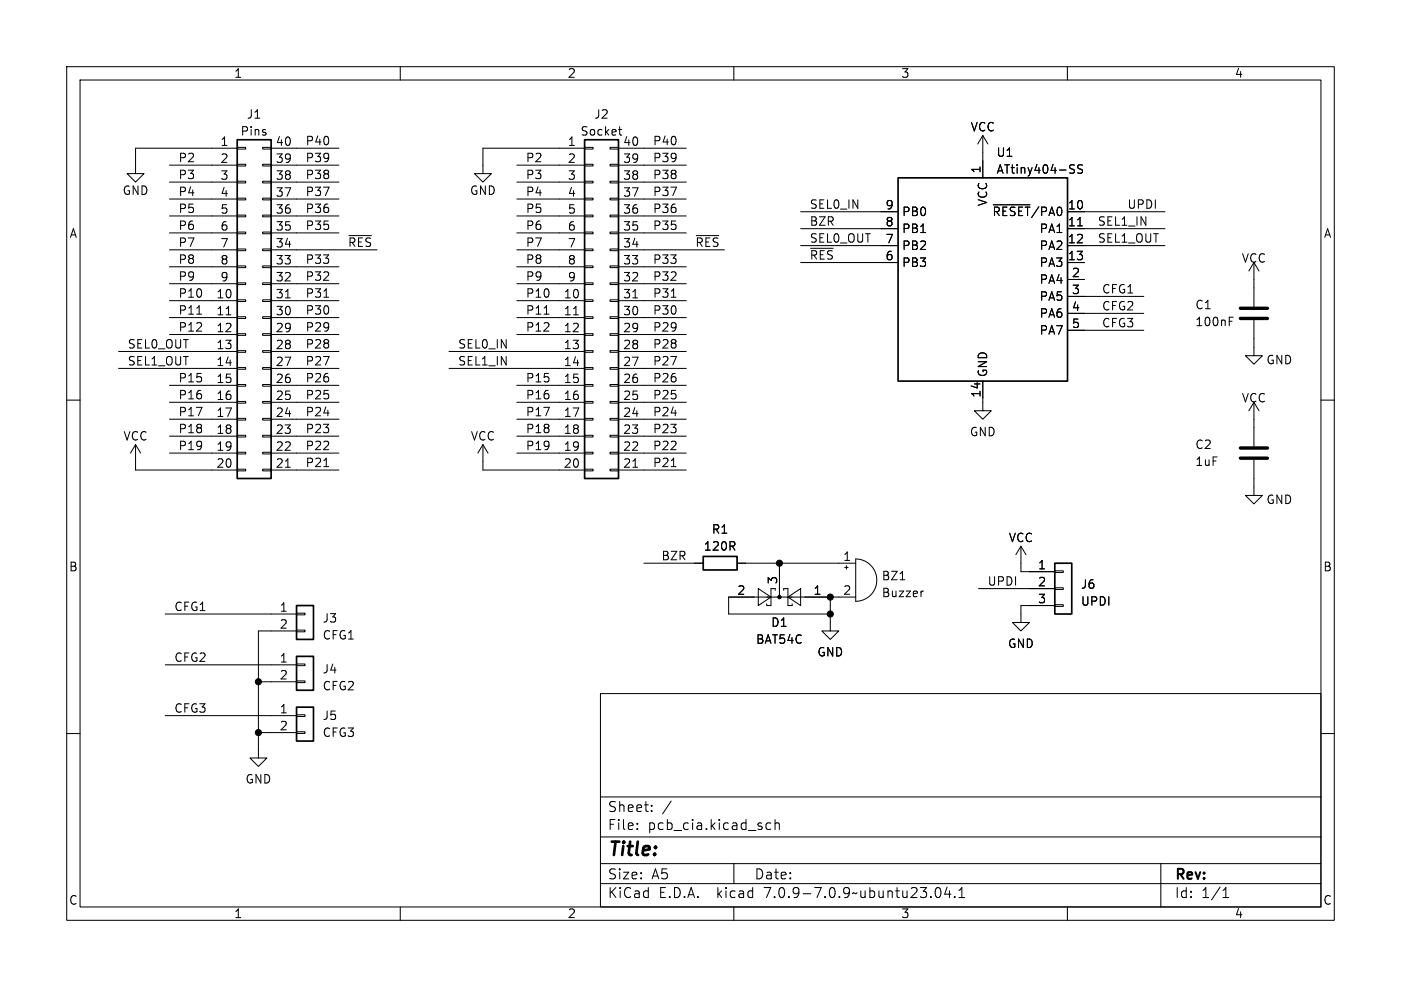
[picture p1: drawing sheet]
<svg xmlns="http://www.w3.org/2000/svg" width="210mm" height="148mm" viewBox="0 0 210 148" stroke-linecap="round" stroke-linejoin="round" font-family="sans-serif">
<g fill="none" stroke="#000" stroke-width=".15">
<path d="M10 10h190v128h-190zM12 12h186v124h-186zM60 10v2M92.7 19.4h.5M110 10v2M160 10v2M25.4 24.8h10.2M25.4 27.3h10.2M25.4 37.5h10.2M25.4 34.9h10.2M25.4 32.4h10.2M25.4 29.8h10.2"/>
<path d="M35.6 39.9h1.2v.2h-1.2zM35.6 37.3h1.2v.3h-1.2zM35.6 34.8h1.2v.3h-1.2zM35.6 32.3h1.2v.2h-1.2zM35.6 29.7h1.2v.3h-1.2zM35.6 27.2h1.2v.2h-1.2zM35.6 24.6h1.2v.3h-1.2zM35.6 22.1h1.2v.3h-1.2zM35.6 22.2h-15.3v3.8h1.3l-1.3 1.3-1.3-1.3h1.3M39.4 39.9h1.2v.2h-1.2zM39.4 37.3h1.2v.3h-1.2zM39.4 34.8h1.2v.3h-1.2z"/>
<path d="M39.4 32.3h1.2v.2h-1.2zM39.4 29.7h1.2v.3h-1.2zM39.4 27.2h1.2v.2h-1.2zM39.4 24.6h1.2v.3h-1.2zM39.4 22.1h1.2v.3h-1.2zM40.6 22.2h10.2M40.6 24.8h10.2M40.6 27.3h10.2M40.6 37.5h15.9M40.6 34.9h10.2M40.6 32.4h10.2M40.6 29.8h10.2"/>
<path d="M52.3 35.3h3.4M77.5 24.8h10.1M77.5 27.3h10.1M77.5 37.5h10.1M77.5 34.9h10.1M77.5 32.4h10.1M77.5 29.8h10.1M87.6 39.9h1.3v.2h-1.3zM87.6 37.3h1.3v.3h-1.3zM87.6 34.8h1.3v.3h-1.3zM87.6 32.3h1.3v.2h-1.3zM87.6 29.7h1.3v.3h-1.3z"/>
<path d="M87.6 27.2h1.3v.2h-1.3zM87.6 24.6h1.3v.3h-1.3zM87.6 22.1h1.3v.3h-1.3zM87.6 22.2h-15.2v3.8h1.3l-1.3 1.3-1.3-1.3h1.3M91.4 39.9h1.3v.2h-1.3zM91.4 37.3h1.3v.3h-1.3zM91.4 34.8h1.3v.3h-1.3zM91.4 32.3h1.3v.2h-1.3zM91.4 29.7h1.3v.3h-1.3zM91.4 27.2h1.3v.2h-1.3zM91.4 24.6h1.3v.3h-1.3zM91.4 22.1h1.3v.3h-1.3z"/>
<path d="M92.7 22.2h10.2M92.7 24.8h10.2M92.7 27.3h10.2M92.7 37.5h15.9M92.7 34.9h10.2M92.7 32.4h10.2M92.7 29.8h10.2M92.9 20.1l.1 .1M104.4 35.3h3.3M120 31.8h14.6M120 34.3h14.6M120 36.8h14.6"/>
<path d="M120 39.4h14.6M121.5 37.2h3.4M147.3 20.3v6.4M147.3 20.3l-.7 1.3M147.3 20.3l.8 1.3M148.9 30.7h5.5M160 31.8h14.6M160 34.3h14.6M160 36.8h14.6M160 39.4h2.6M160.6 25.3l.3 .1 .2 .3-.3 .3h-.3M160.6 24.7l.5 .1"/>
<path d="M161.5 33.9h.8M162.3 24.8l-.5-.1-.3 .3 .2 .3 .5 .2v.4l-.2 .1-.5-.1M188 39.4v6.6M188 39.4l-.8 1.2M188 39.4l.7 1.2M10 60h2M17.8 52.7h17.8M17.8 55.2h17.8M25.4 45.1h10.2M25.4 47.6h10.2M25.4 50.2h10.2M25.4 57.8h10.2"/>
<path d="M25.4 42.5h10.2M25.4 40h10.2M29.5 47.1h.7M33.9 47.2h.7M35.6 57.7h1.2v.2h-1.2zM35.6 55.1h1.2v.3h-1.2zM35.6 52.6h1.2v.2h-1.2zM35.6 50h1.2v.3h-1.2zM35.6 47.5h1.2v.3h-1.2zM35.6 45h1.2v.2h-1.2zM35.6 42.4h1.2v.3h-1.2zM39.4 57.7h1.2v.2h-1.2z"/>
<path d="M39.4 55.1h1.2v.3h-1.2zM39.4 52.6h1.2v.2h-1.2zM39.4 50h1.2v.3h-1.2zM39.4 47.5h1.2v.3h-1.2zM39.4 45h1.2v.2h-1.2zM39.4 42.4h1.2v.3h-1.2zM40.6 45.1h10.2M40.6 47.6h10.2M40.6 50.2h10.2M40.6 52.7h10.2M40.6 55.2h10.2M40.6 57.8h10.2"/>
<path d="M40.6 42.5h10.2M40.6 40h10.2M42.8 44.7h.7M48.5 44.6h.8M67.3 52.7h20.3M67.3 55.2h20.3M77.5 45.1h10.1M77.5 47.6h10.1M77.5 50.2h10.1M77.5 57.8h10.1M77.5 42.5h10.1M77.5 40h10.1"/>
<path d="M81.6 47.1h.7M86 47.2h.7M87.6 57.7h1.3v.2h-1.3zM87.6 55.1h1.3v.3h-1.3zM87.6 52.6h1.3v.2h-1.3zM87.6 50h1.3v.3h-1.3zM87.6 47.5h1.3v.3h-1.3zM87.6 45h1.3v.2h-1.3zM87.6 42.4h1.3v.3h-1.3zM91.4 57.7h1.3v.2h-1.3zM91.4 55.1h1.3v.3h-1.3zM91.4 52.6h1.3v.2h-1.3z"/>
<path d="M91.4 50h1.3v.3h-1.3zM91.4 47.5h1.3v.3h-1.3zM91.4 45h1.3v.2h-1.3zM91.4 42.4h1.3v.3h-1.3zM92.7 45.1h10.2M92.7 47.6h10.2M92.7 50.2h10.2M92.7 52.7h10.2M92.7 55.2h10.2M92.7 57.8h10.2M92.7 42.5h10.2M92.7 40h10.2"/>
<path d="M94.9 44.7h.7M100.6 44.6h.7M147.3 57.2v4.4h1.3l-1.3 1.3-1.3-1.3h1.3M160 41.9h2.6M160 44.5h11.4M160 47h11.4M160 49.5h11.4M184.3 48.2h.4M184.3 47.6h.6M188 48v5.3h1.2l-1.2 1.3-1.3-1.3h1.3M198 60h2M20.3 66.7v3.8h15.3"/>
<path d="M20.3 66.7l-.7 1.2M20.3 66.7l.8 1.2M25.4 60.3h10.2M25.4 62.9h10.2M25.4 65.4h10.2M25.4 67.9h10.2M35.6 70.4h1.2v.2h-1.2zM35.6 67.8h1.2v.3h-1.2zM35.6 65.3h1.2v.2h-1.2zM35.6 62.7h1.2v.3h-1.2zM35.6 60.2h1.2v.3h-1.2zM39.4 70.4h1.2v.2h-1.2z"/>
<path d="M39.4 67.8h1.2v.3h-1.2zM39.4 65.3h1.2v.2h-1.2zM39.4 62.7h1.2v.3h-1.2zM39.4 60.2h1.2v.3h-1.2zM40.6 60.3h10.2M40.6 62.9h10.2M40.6 65.4h10.2M40.6 67.9h10.2M40.6 70.5h10.2M42.8 70.1h.7M48.5 70h.8M72.4 66.7l-.8 1.2"/>
<path d="M72.4 66.7v3.8h15.2M72.4 66.7l.8 1.2M77.5 60.3h10.1M77.5 62.9h10.1M77.5 65.4h10.1M77.5 67.9h10.1M87.6 70.4h1.3v.2h-1.3zM87.6 67.8h1.3v.3h-1.3zM87.6 65.3h1.3v.2h-1.3zM87.6 62.7h1.3v.3h-1.3zM87.6 60.2h1.3v.3h-1.3zM91.4 70.4h1.3v.2h-1.3z"/>
<path d="M91.4 67.8h1.3v.3h-1.3zM91.4 65.3h1.3v.2h-1.3zM91.4 62.7h1.3v.3h-1.3zM91.4 60.2h1.3v.3h-1.3zM92.7 60.3h10.2M92.7 62.9h10.2M92.7 65.4h10.2M92.7 67.9h10.2M92.7 70.5h10.2M94.9 70.1h.7M100.6 70h.7M188 69v5.3h1.2l-1.2 1.3-1.3-1.3h1.3"/>
<path d="M188 60.3v6.6M188 60.3l-.8 1.3M188 60.3l.7 1.3M24.8 99.7h19.6M24.8 92.1h19.6M44.4 99.6h1.3v.2h-1.3zM44.4 94.5h1.3v.2h-1.3zM44.4 91.9h1.3v.3h-1.3zM44.4 94.6h-5.7v19.1h1.3l-1.3 1.2-1.2-1.2h1.2M96.5 84.5h8.9M110.5 84.5h17.8M113.7 88.3l1.9 1.2-1.9 1.3z"/>
<path d="M116.2 88.5v-.2h-.6v2.5h-.7v-.2M116.8 84.5v5M117.5 88.5v-.2h.6v2.5h.6v-.2M118.1 89.5l1.9-1.2v2.5zM124.5 89.5v5.1h1.2l-1.2 1.3-1.3-1.3h1.3M126.6 85.1h.5M126.9 84.8v.5M128.3 83.8a3.2 3.2 0 0 1 3.1 3.2 3.2 3.2 0 0 1-3.1 3.2zM128.3 89.5h-19.1v2.6h15.3M134.9 86.9h.7M138.4 88.6l-.2 .1M146.7 88.3h11.4"/>
<path d="M153 81.9l-.7 1.3M153 81.9v3.8h5.1M153 81.9l.8 1.3M158.1 90.7h1.3v.2h-1.3zM158.1 88.1h1.3v.3h-1.3zM158.1 85.6h1.3v.3h-1.3zM158.1 90.8h-5.1v2.5h1.3l-1.3 1.3-1.2-1.3h1.2M10 110h2M24.8 107.3h19.6M38.7 102.2h5.7M38.7 109.9h5.7M44.4 102.1h1.3v.3h-1.3z"/>
<path d="M44.4 109.7h1.3v.3h-1.3zM44.4 107.2h1.3v.2h-1.3zM90 104h108v32h-108zM90 119.5h108M198 110h2M60 136v2M90 132.5h108M90 129.5h108M90 125.5h108M95.5 124.2v.2M95.5 123.5v.1M97.7 121.5v.2"/>
<path d="M97.7 120.8v.1M100.6 120.1l-1.3 1.9M110 136v2M110 129.5v3M115.5 123.5l-.4-.1-.3 .3v.4l.2 .2h.5M116.2 123.5a.37 .37 0 0 1 .6 .1v.8M116.2 122.9v1.5M140.3 133.2l.4-.1a.94 .94 0 0 1 0 1.5h-.2a.91 .91 0 0 1-.2-1.4zM142 133l-.4 1.1h.9M142.3 133.6v1M143.1 134.4v.2M143.8 134.6h.8"/>
<path d="M143.8 133.5l.4-.4v1.5M160 136v2M174 129.5v6.5M183.3 134.6h.9M183.3 133.5l.5-.4v1.5"/>
</g>
<path d="M185.9 47.8h4.1M185.9 46.2h4.1M185.9 68.7h4.1M185.9 67.2h4.1" fill="none" stroke="#000" stroke-width=".51"/>
<g fill="#000" stroke="#000" stroke-width=".15">
<circle cx="116.8" cy="84.5" r=".46"/>
<circle cx="116.8" cy="89.5" r=".25"/>
<circle cx="124.5" cy="92.1" r=".46"/>
<circle cx="124.5" cy="89.5" r=".46"/>
<circle cx="38.7" cy="109.9" r=".46"/>
<circle cx="38.7" cy="102.2" r=".46"/>
</g>
<path d="M35.6 21h5v50.8h-5zM87.6 21h5.1v50.8h-5.1zM134.6 26.7h25.4v30.5h-25.4zM44.4 98.4h2.6v5.1h-2.6zM44.4 90.8h2.6v5.1h-2.6zM105.4 83.4h5.1v2.1h-5.1zM158.1 84.5h2.6v7.6h-2.6zM44.4 106h2.6v5.1h-2.6z" fill="none" stroke="#000" stroke-width=".25"/>
<text font-size="2.8" x="91" y="128.9">Title:</text>
<g font-size="2.1">
<text x="91" y="124.7">File:</text>
<text x="91" y="122">Sheet:</text>
<text x="97.1" y="124.7">pcb_cia.kicad_sch</text>
<text x="91" y="134.9">KiCad</text>
<text x="91" y="132.1">Size:</text>
<text x="97.7" y="132.1">A5</text>
<text x="98.7" y="134.9">E.D.A.</text>
<text x="107.6" y="134.9">kicad</text>
<text x="113" y="132.1">Date:</text>
<text x="114.9" y="134.9">7.0.9-7.0.9~ubuntu23.04.1</text>
<text x="176" y="132.3">Rev:</text>
<text x="176" y="134.9">Id:</text>
<text x="180.1" y="134.9">1/1</text>
</g>
<g font-size="1.8">
<text x="35" y="11.9">1</text>
<text x="85" y="11.9">2</text>
<text x="135" y="11.9">3</text>
<text x="185" y="11.9">4</text>
<text x="32.9" y="22">1</text>
<text x="36" y="20.5">Pins</text>
<text x="36.9" y="18">J1</text>
<text x="41.2" y="22">40</text>
<text x="45.7" y="21.9">P40</text>
<text x="85" y="22">1</text>
<text x="86.9" y="20.5">Socket</text>
<text x="89" y="18">J2</text>
<text x="93.3" y="22">40</text>
<text x="97.8" y="21.9">P40</text>
<text x="145.4" y="19.9">VCC</text>
<text x="149.3" y="23.7">U1</text>
<text x="18.3" y="29.4">GND</text>
<text x="26.7" y="24.4">P2</text>
<text x="26.7" y="29.5">P4</text>
<text x="26.7" y="27">P3</text>
<text x="32.9" y="24.5">2</text>
<text x="32.9" y="27.1">3</text>
<text x="32.9" y="29.6">4</text>
<text x="41.2" y="29.6">37</text>
<text x="41.2" y="27.1">38</text>
<text x="41.2" y="24.5">39</text>
<text x="45.7" y="24.4">P39</text>
<text x="45.7" y="27">P38</text>
<text x="45.7" y="29.5">P37</text>
<text x="70.4" y="29.4">GND</text>
<text x="78.7" y="27">P3</text>
<text x="78.7" y="29.5">P4</text>
<text x="78.7" y="24.4">P2</text>
<text x="85" y="24.5">2</text>
<text x="85" y="27.1">3</text>
<text x="85" y="29.6">4</text>
<text x="93.3" y="29.6">37</text>
<text x="93.3" y="27.1">38</text>
<text x="93.3" y="24.5">39</text>
<text x="97.8" y="29.5">P37</text>
<text x="97.8" y="27">P38</text>
<text x="97.8" y="24.4">P39</text>
<text x="147.1" y="26.1" transform="rotate(-90 147.1 26.1)">1</text>
<text x="149.3" y="26.3">ATtiny404-SS</text>
<text x="10.3" y="35.9">A</text>
<text x="26.7" y="34.6">P6</text>
<text x="26.7" y="32">P5</text>
<text x="32.9" y="32.1">5</text>
<text x="32.9" y="34.7">6</text>
<text x="41.2" y="34.7">35</text>
<text x="41.2" y="32.1">36</text>
<text x="45.7" y="32">P36</text>
<text x="45.7" y="34.6">P35</text>
<text x="78.7" y="32">P5</text>
<text x="78.7" y="34.6">P6</text>
<text x="85" y="32.1">5</text>
<text x="85" y="34.7">6</text>
<text x="93.3" y="34.7">35</text>
<text x="93.3" y="32.1">36</text>
<text x="97.8" y="34.6">P35</text>
<text x="97.8" y="32">P36</text>
<text x="121.3" y="33.9">BZR</text>
<text x="121.3" y="31.4">SEL0_IN</text>
<text x="132.6" y="34">8</text>
<text x="132.6" y="31.5">9</text>
<text x="135.1" y="35.2">PB1</text>
<text x="135.1" y="32.6">PB0</text>
<text x="148.2" y="31" transform="rotate(-90 148.2 31)">VCC</text>
<text x="148.7" y="32.6">~{RESET}/PA0</text>
<text x="155.7" y="35.2">PA1</text>
<text x="160" y="31.5">10</text>
<text x="160" y="34">11</text>
<text x="164.5" y="33.9">SEL1_IN</text>
<text x="168.9" y="31.4">UPDI</text>
<text x="198.4" y="35.9">A</text>
<text x="26.7" y="39.7">P8</text>
<text x="26.7" y="37.1">P7</text>
<text x="32.9" y="37.2">7</text>
<text x="32.9" y="39.8">8</text>
<text x="41.2" y="39.8">33</text>
<text x="41.2" y="37.2">34</text>
<text x="45.7" y="39.7">P33</text>
<text x="52.1" y="37.1">~{RES}</text>
<text x="78.7" y="37.1">P7</text>
<text x="78.7" y="39.7">P8</text>
<text x="85" y="37.2">7</text>
<text x="85" y="39.8">8</text>
<text x="93.3" y="39.8">33</text>
<text x="93.3" y="37.2">34</text>
<text x="97.8" y="39.7">P33</text>
<text x="104.1" y="37.1">~{RES}</text>
<text x="121.3" y="39">~{RES}</text>
<text x="121.3" y="36.5">SEL0_OUT</text>
<text x="132.6" y="39.1">6</text>
<text x="132.6" y="36.6">7</text>
<text x="135.1" y="40.2">PB3</text>
<text x="135.1" y="37.7">PB2</text>
<text x="155.7" y="37.7">PA2</text>
<text x="155.7" y="40.2">PA3</text>
<text x="160" y="36.6">12</text>
<text x="160" y="39.1">13</text>
<text x="160.6" y="41.7">2</text>
<text x="164.5" y="36.5">SEL1_OUT</text>
<text x="186" y="39.6">VCC</text>
<text x="26.7" y="42.2">P9</text>
<text x="26.7" y="44.7">P10</text>
<text x="26.7" y="47.3">P11</text>
<text x="32.3" y="44.8">10</text>
<text x="32.3" y="47.4">11</text>
<text x="32.9" y="42.3">9</text>
<text x="41.2" y="47.4">30</text>
<text x="41.2" y="44.8">31</text>
<text x="41.2" y="42.3">32</text>
<text x="45.7" y="42.2">P32</text>
<text x="45.7" y="44.7">P31</text>
<text x="45.7" y="47.3">P30</text>
<text x="78.7" y="44.7">P10</text>
<text x="78.7" y="42.2">P9</text>
<text x="78.7" y="47.3">P11</text>
<text x="84.4" y="44.8">10</text>
<text x="84.4" y="47.4">11</text>
<text x="85" y="42.3">9</text>
<text x="93.3" y="47.4">30</text>
<text x="93.3" y="44.8">31</text>
<text x="93.3" y="42.3">32</text>
<text x="97.8" y="42.2">P32</text>
<text x="97.8" y="44.7">P31</text>
<text x="97.8" y="47.3">P30</text>
<text x="155.7" y="42.8">PA4</text>
<text x="155.7" y="45.3">PA5</text>
<text x="155.7" y="47.9">PA6</text>
<text x="160.6" y="44.2">3</text>
<text x="160.6" y="46.7">4</text>
<text x="165.1" y="46.6">CFG2</text>
<text x="165.1" y="44.1">CFG1</text>
<text x="179.1" y="46.6">C1</text>
<text x="19" y="52.4">SEL0_OUT</text>
<text x="26.7" y="49.8">P12</text>
<text x="32.3" y="49.9">12</text>
<text x="32.3" y="52.5">13</text>
<text x="41.2" y="52.5">28</text>
<text x="41.2" y="49.9">29</text>
<text x="45.7" y="49.8">P29</text>
<text x="45.7" y="52.4">P28</text>
<text x="68.6" y="52.4">SEL0_IN</text>
<text x="78.7" y="49.8">P12</text>
<text x="84.4" y="49.9">12</text>
<text x="84.4" y="52.5">13</text>
<text x="93.3" y="52.5">28</text>
<text x="93.3" y="49.9">29</text>
<text x="97.8" y="49.8">P29</text>
<text x="97.8" y="52.4">P28</text>
<text x="155.7" y="50.4">PA7</text>
<text x="160.6" y="49.3">5</text>
<text x="165.1" y="49.2">CFG3</text>
<text x="179.1" y="49.1">100nF</text>
<text x="19" y="54.9">SEL1_OUT</text>
<text x="26.7" y="60">P16</text>
<text x="26.7" y="57.4">P15</text>
<text x="32.3" y="55">14</text>
<text x="32.3" y="57.5">15</text>
<text x="41.2" y="57.5">26</text>
<text x="41.2" y="55">27</text>
<text x="45.7" y="57.4">P26</text>
<text x="45.7" y="60">P25</text>
<text x="45.7" y="54.9">P27</text>
<text x="68.6" y="54.9">SEL1_IN</text>
<text x="78.7" y="57.4">P15</text>
<text x="78.7" y="60">P16</text>
<text x="84.4" y="55">14</text>
<text x="84.4" y="57.5">15</text>
<text x="93.3" y="57.5">26</text>
<text x="93.3" y="55">27</text>
<text x="97.8" y="57.4">P26</text>
<text x="97.8" y="54.9">P27</text>
<text x="97.8" y="60">P25</text>
<text x="147.1" y="59.7" transform="rotate(-90 147.1 59.7)">14</text>
<text x="148.2" y="56.6" transform="rotate(-90 148.2 56.6)">GND</text>
<text x="189.7" y="54.8">GND</text>
<text x="26.7" y="65.1">P18</text>
<text x="26.7" y="62.5">P17</text>
<text x="32.3" y="60.1">16</text>
<text x="32.3" y="62.6">17</text>
<text x="32.3" y="65.2">18</text>
<text x="41.2" y="65.2">23</text>
<text x="41.2" y="62.6">24</text>
<text x="41.2" y="60.1">25</text>
<text x="45.7" y="62.5">P24</text>
<text x="45.7" y="65.1">P23</text>
<text x="78.7" y="62.5">P17</text>
<text x="78.7" y="65.1">P18</text>
<text x="84.4" y="60.1">16</text>
<text x="84.4" y="62.6">17</text>
<text x="84.4" y="65.2">18</text>
<text x="93.3" y="65.2">23</text>
<text x="93.3" y="62.6">24</text>
<text x="93.3" y="60.1">25</text>
<text x="97.8" y="65.1">P23</text>
<text x="97.8" y="62.5">P24</text>
<text x="145.3" y="65.6">GND</text>
<text x="186" y="60.6">VCC</text>
<text x="18.4" y="66.3">VCC</text>
<text x="26.7" y="67.6">P19</text>
<text x="32.3" y="67.7">19</text>
<text x="32.3" y="70.2">20</text>
<text x="41.2" y="70.2">21</text>
<text x="41.2" y="67.7">22</text>
<text x="45.7" y="67.6">P22</text>
<text x="45.7" y="70.1">P21</text>
<text x="70.5" y="66.3">VCC</text>
<text x="78.7" y="67.6">P19</text>
<text x="84.4" y="67.7">19</text>
<text x="84.4" y="70.2">20</text>
<text x="93.3" y="70.2">21</text>
<text x="93.3" y="67.7">22</text>
<text x="97.8" y="70.1">P21</text>
<text x="97.8" y="67.6">P22</text>
<text x="179.1" y="67.5">C2</text>
<text x="179.1" y="70.1">1uF</text>
<text x="189.7" y="75.8">GND</text>
<text x="105.4" y="82.8">120R</text>
<text x="106.6" y="80.2">R1</text>
<text x="151.1" y="81.5">VCC</text>
<text x="10.3" y="85.9">B</text>
<text x="99.1" y="84.1">BZR</text>
<text x="110.4" y="89.3">2</text>
<text x="116.6" y="87.7" transform="rotate(-90 116.6 87.7)">3</text>
<text x="121.8" y="89.3">1</text>
<text x="126.3" y="84.2">1</text>
<text x="126.3" y="89.3">2</text>
<text x="132.1" y="87.2">BZ1</text>
<text x="132.1" y="89.8">Buzzer</text>
<text x="148" y="87.9">UPDI</text>
<text x="155.5" y="85.5">1</text>
<text x="155.5" y="88">2</text>
<text x="161.9" y="88.5">J6</text>
<text x="198.3" y="85.9">B</text>
<text x="26" y="91.7">CFG1</text>
<text x="41.8" y="91.8">1</text>
<text x="41.8" y="94.4">2</text>
<text x="48.3" y="93.6">J3</text>
<text x="115.5" y="94.2">D1</text>
<text x="155.5" y="90.6">3</text>
<text x="161.9" y="91">UPDI</text>
<text x="26" y="99.3">CFG2</text>
<text x="41.8" y="99.4">1</text>
<text x="41.8" y="102">2</text>
<text x="48.3" y="101.2">J4</text>
<text x="48.3" y="96.1">CFG1</text>
<text x="113.2" y="96.7">BAT54C</text>
<text x="122.4" y="98.7">GND</text>
<text x="151" y="97.4">GND</text>
<text x="26" y="107">CFG3</text>
<text x="41.8" y="107.1">1</text>
<text x="48.3" y="103.7">CFG2</text>
<text x="41.8" y="109.6">2</text>
<text x="48.3" y="108.2">J5</text>
<text x="48.3" y="110.7">CFG3</text>
<text x="36.7" y="117.7">GND</text>
<text x="10.3" y="135.9">C</text>
<text x="35" y="137.9">1</text>
<text x="85" y="137.9">2</text>
<text x="135" y="137.9">3</text>
<text x="185" y="137.9">4</text>
<text x="198.3" y="135.9">C</text>
</g>
</svg>
